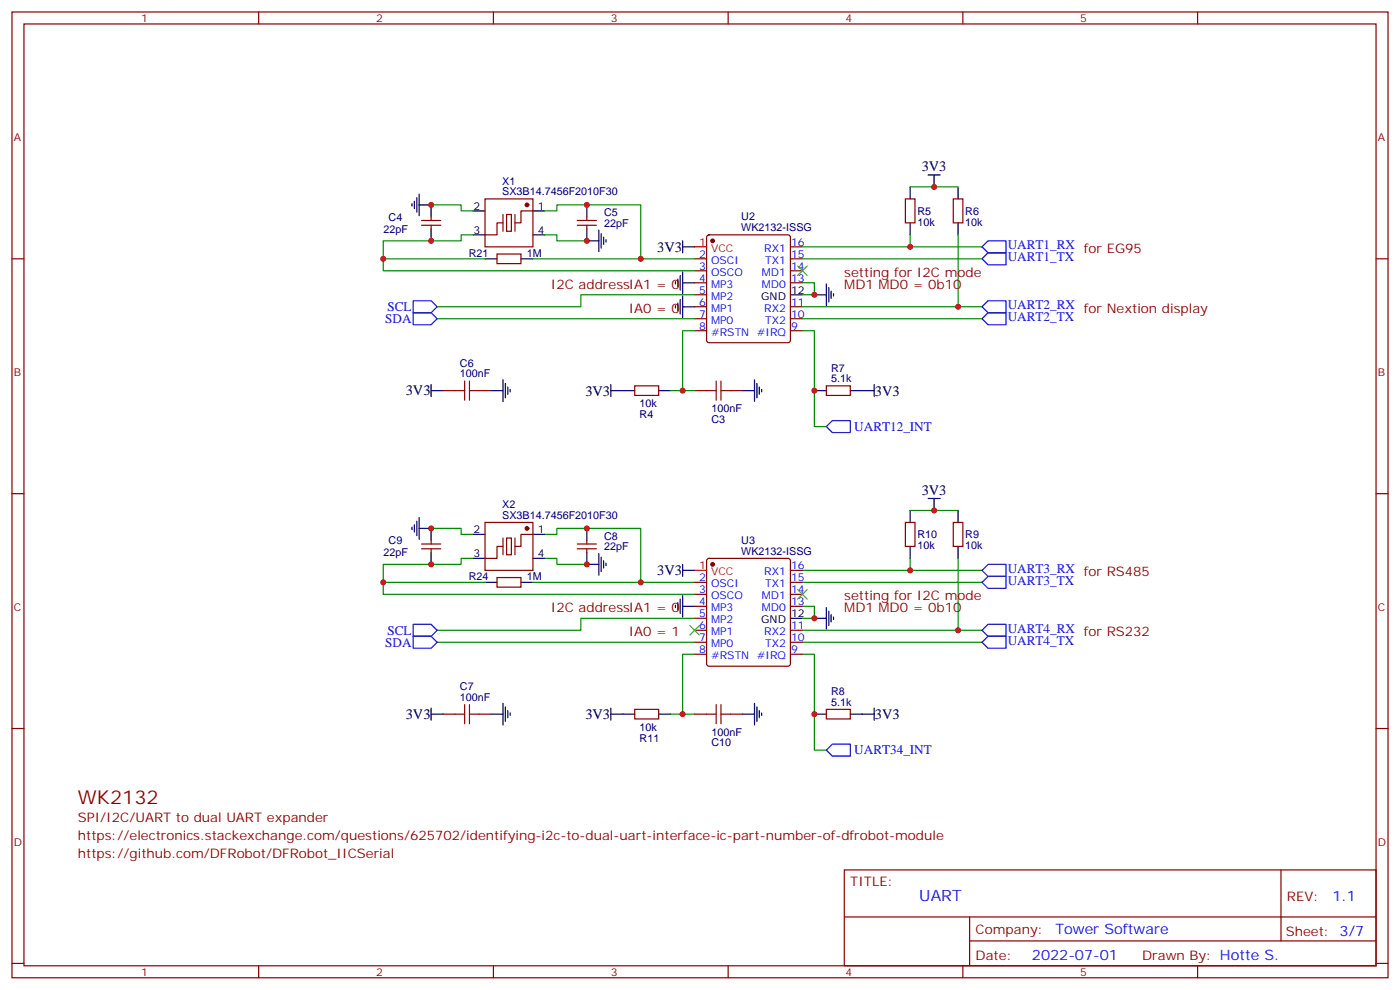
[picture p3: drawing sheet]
<svg xmlns="http://www.w3.org/2000/svg" width="412mm" height="291mm" viewBox="0 0 412 291" stroke-linecap="round" stroke-linejoin="round" font-family="sans-serif">
<g fill="none" stroke="#870000" stroke-width=".35">
<path d="M3.5 3.5h405.4v284.4h-405.4zM7.1 7.1h398.2v277.2h-398.2zM76.2 3.5v3.6M145.3 3.5v3.6M214.5 3.5v3.6M283.6 3.5v3.6M352.8 3.5v3.6M142.9 58.6h14.1v14.1h-14.1zM266.7 58.6h2.8v7h-2.8zM280.8 58.6h2.8v7h-2.8zM3.5 76.2h3.6M124.2 66.3h5.6"/>
<path d="M124.2 64.9h5.6M127 63.9v1M127 66.3v1.1M146.4 74.8h7.1v2.8h-7.1zM148.2 65.6h-1.8v3.5h-3.5M149.2 63.1h1.4v5h-1.4zM157 62.1h-3.5v3.5h-1.8M170 66.3h5.7M170 64.9h5.7M172.9 63.9v1M172.9 66.3v1.1M204.6 76.2h3.5"/>
<path d="M204.6 79.7h3.5M208.4 69.4l.4-.3h23.3l.5 .3 .2 .4v30.4l-.2 .5-.5 .2h-23.3l-.5-.2-.2-.5v-30.4zM232.8 76.2h3.6M232.8 79.7h3.6M232.8 72.7h3.6M405.3 76.2h3.6M204.6 83.3h3.5M204.6 86.8h3.5M204.6 90.3h3.5M204.6 93.8h3.5M204.6 97.4h3.5M232.8 83.3h3.6"/>
<path d="M232.8 90.3h3.6M232.8 93.8h3.6M232.8 97.4h3.6M130.5 115h3.6M141.1 115h3.5M187 113.6h7v2.8h-7zM204.6 115h3.5M215.2 115h3.5M243.4 113.6h7.1v2.8h-7.1zM3.5 145.3h3.6M127 159.1v1.1M142.9 153.8h14.1v14.1h-14.1z"/>
<path d="M149.2 158.4h1.4v4.9h-1.4zM157 157.3h-3.5v3.6h-1.8M172.9 159.1v1.1M266.7 153.8h2.8v7.1h-2.8zM280.8 153.8h2.8v7.1h-2.8zM405.3 145.3h3.6M124.2 161.6h5.6M124.2 160.2h5.6M127 161.6v1M146.4 170h7.1v2.9h-7.1zM148.2 160.9h-1.8v3.5h-3.5M170 161.6h5.7"/>
<path d="M170 160.2h5.7M172.9 161.6v1M204.6 171.4h3.5M204.6 175h3.5M204.6 178.5h3.5M208.4 164.6l.4-.2h23.3l.5 .2 .2 .5v30.3l-.2 .5-.5 .2h-23.3l-.5-.2-.2-.5v-30.3zM232.8 171.4h3.6M232.8 175h3.6M232.8 178.5h3.6M232.8 167.9h3.6M204.6 182h3.5M204.6 185.6h3.5"/>
<path d="M204.6 189.1h3.5M204.6 192.6h3.5M232.8 185.6h3.6M232.8 189.1h3.6M232.8 192.6h3.6M3.5 214.5h3.6M130.5 210.3h3.6M141.1 210.3h3.5M187 208.8h7v2.9h-7zM204.6 210.3h3.5M215.2 210.3h3.5M243.4 208.8h7.1v2.9h-7.1z"/>
<path d="M405.3 214.5h3.6M248.7 256.1h156.6v28.2h-156.6zM377.3 256.1v20.9M248.7 270h156.5M285.6 277h119.6M285.6 270v14.1M3.5 283.6h3.6M76.2 284.3v3.6M145.3 284.3v3.6M214.5 284.3v3.6M283.6 284.3v3.6M352.8 284.3v3.6"/>
<path d="M405.3 283.6h3.6"/>
</g>
<g fill="#870000" stroke="#870000" stroke-width=".35">
<circle cx="209.9" cy="70.9" r=".53"/>
<circle cx="155.2" cy="60.3" r=".53"/>
<circle cx="155.2" cy="155.6" r=".53"/>
<circle cx="209.9" cy="166.2" r=".53"/>
</g>
<path d="M204.6 72.7h3.5M204.6 167.9h3.5" fill="none" stroke="#f00" stroke-width=".35"/>
<g fill="none" stroke="#000" stroke-width=".35">
<path d="M121.4 60v.7M122.1 59.3v2.1M122.8 58.2v4.2M123.5 57.2v6.3M268.1 55v3.6M273.4 51.5h3.5M275.2 51.5v3.5M282.2 55v3.6M123.5 60.3h3.5v3.6M127 67.4v3.5M139.3 62.1h3.6M139.3 69.1h3.6"/>
<path d="M142.9 76.2h3.5M153.5 76.2h3.5M157 62.1h3.5M157 69.1h3.5M172.9 60.3v3.6M172.9 67.4v3.5h3.5M176.4 67.7v6.4M177.1 68.8v4.2M177.8 69.8v2.2M178.5 70.6v.7M201.1 70.9v3.5M201.1 72.7h3.5"/>
<path d="M268.1 65.6v3.5M282.2 65.6v3.5M199 82.9v.7M199 90v.7M199.7 82.2v2.1M199.7 89.3v2.1M200.4 81.1v4.3M200.4 88.2v4.2M201.1 83.3h3.5M201.1 80.1v6.3M201.1 87.1v6.4M201.1 90.3h3.5"/>
<path d="M232.8 86.8h3.6M239.9 86.8h3.5M243.4 83.6v6.4M244.1 84.7v4.2M244.8 85.7v2.1M245.5 86.4v.7M127 115h3.5M127 113.2v3.6M144.6 115h3.6M148.2 111.8v6.4M148.9 112.9v4.2M149.6 113.9v2.2"/>
<path d="M150.3 114.7v.7M179.9 115h7.1M179.9 113.2v3.6M194 115h3.6M218.7 115h3.5M222.2 111.8v6.4M223 112.9v4.2M223.7 113.9v2.2M224.4 114.7v.7M239.9 115h3.5M250.5 115h7M257.5 113.2v3.6"/>
<path d="M121.4 155.2v.7M122.1 154.5v2.1M122.8 153.5v4.2M123.5 155.6h3.5v3.5M123.5 152.4v6.4M139.3 157.3h3.6M157 157.3h3.5M172.9 155.6v3.5M268.1 150.3v3.5M273.4 146.8h3.5M275.2 146.8v3.5M282.2 150.3v3.5"/>
<path d="M127 162.6v3.6M139.3 164.4h3.6M142.9 171.4h3.5M153.5 171.4h3.5M157 164.4h3.5M172.9 162.6v3.6h3.5M176.4 163v6.3M177.1 164v4.3M177.8 165.1v2.1M178.5 165.8v.7M199 178.2v.7M199.7 177.4v2.2"/>
<path d="M200.4 176.4v4.2M201.1 166.2v3.5M201.1 175.3v6.4M201.1 178.5h3.5M201.1 167.9h3.5M243.4 178.9v6.3M244.1 179.9v4.2M268.1 160.9v3.5M282.2 160.9v3.5M232.8 182h3.6M239.9 182h3.5M244.8 181v2.1"/>
<path d="M245.5 181.7v.7M127 208.5v3.5M127 210.3h3.5M144.6 210.3h3.6M148.2 207.1v6.3M148.9 208.1v4.3M149.6 209.2v2.1M150.3 209.9v.7M179.9 208.5v3.5M179.9 210.3h7.1M194 210.3h3.6M218.7 210.3h3.5"/>
<path d="M222.2 207.1v6.3M223 208.1v4.3M223.7 209.2v2.1M224.4 209.9v.7M239.9 210.3h3.5M250.5 210.3h7M257.5 208.5v3.5"/>
</g>
<g fill="none" stroke="#00f" stroke-width=".35">
<path d="M289.3 76.2l1.7-1.8h5.3v3.6h-5.3zM291 70.9h5.3v3.5h-5.3l-1.7-1.7zM121.7 88.5h5.3l1.8 1.8-1.8 1.8h-5.3zM121.7 92.1h5.3l1.8 1.7-1.8 1.8h-5.3zM289.3 90.3l1.7-1.8h5.3v3.6h-5.3zM291 92.1h5.3v3.5h-5.3l-1.7-1.8zM243.4 125.6l1.8-1.8h5.3v3.6h-5.3zM289.3 171.4l1.7-1.7h5.3v3.5h-5.3zM291 166.2h5.3v3.5h-5.3l-1.7-1.8zM121.7 187.3h5.3l1.8 1.8-1.8 1.8h-5.3zM121.7 183.8h5.3l1.8 1.8-1.8 1.7h-5.3zM289.3 185.6l1.7-1.8h5.3v3.5h-5.3z"/>
<path d="M291 187.3h5.3v3.6h-5.3l-1.7-1.8zM243.4 220.8l1.8-1.7h5.3v3.5h-5.3z"/>
</g>
<g fill="none" stroke="#008700" stroke-width=".35">
<path d="M268.1 55h14.1M112.9 76.2h30M127 60.3h8.8v1.8h3.5M139.3 69.1h-3.5v1.8h-22.9v8.8h91.7M157 76.2h31.7M160.5 62.1h3.5v-1.8h24.7v15.9h15.9M160.5 69.1h3.5v1.8h8.9M236.4 72.7h52.9M236.4 76.2h52.9M268.1 69.1v3.6M282.2 69.1v21.2M128.8 93.8h75.8"/>
<path d="M204.6 86.8h-33.5v3.5h-42.3M204.6 97.4h-3.5v17.6M236.4 83.3h3.5v3.5h-3.5M236.4 97.4h3.5v28.2h3.5M236.4 93.8h52.9M236.4 90.3h52.9M197.6 115h7M127 155.6h8.8v1.7h3.5M160.5 157.3h3.5v-1.7h24.7v15.8h15.9M268.1 150.3h14.1M112.9 171.4h30M139.3 164.4h-3.5v1.8h-22.9v8.8h91.7"/>
<path d="M157 171.4h31.7M160.5 164.4h3.5v1.8h8.9M236.4 178.5h3.5v3.5h-3.5M236.4 171.4h52.9M236.4 167.9h52.9M268.1 164.4v3.5M282.2 164.4v21.2M128.8 189.1h75.8M204.6 192.6h-3.5v17.7M204.6 182h-33.5v3.6h-42.3M236.4 192.6h3.5v28.2h3.5M236.4 189.1h52.9"/>
<path d="M236.4 185.6h52.9M197.6 210.3h7"/>
</g>
<g fill="none" stroke="#a10000" stroke-width=".35">
<path d="M134.1 115h2.8M136.9 112.2v5.6M138.3 115h2.8M138.3 112.2v5.6M208.1 115h2.9M211 112.2v5.6M212.4 112.2v5.6M212.4 115h2.8M134.1 210.3h2.8M136.9 207.4v5.7M138.3 207.4v5.7M138.3 210.3h2.8"/>
<path d="M208.1 210.3h2.9M211 207.4v5.7M212.4 207.4v5.7M212.4 210.3h2.8"/>
</g>
<path d="M148.2 63.1v5M151.7 63.1v5M148.2 158.4v4.9M151.7 158.4v4.9" fill="none" stroke="#871200" stroke-width=".35"/>
<path d="M234.9 78.3l2.9 2.8M237.8 78.3l-2.9 2.8M234.9 173.6l2.9 2.8M237.8 173.6l-2.9 2.8M203.2 184.1l2.8 2.9M206 184.1l-2.8 2.9" fill="none" stroke="#3c3" stroke-width=".35"/>
<g fill="#c00">
<circle cx="268.1" cy="72.7" r=".88"/>
<circle cx="282.2" cy="90.3" r=".88"/>
<circle cx="127" cy="60.3" r=".88"/>
<circle cx="172.9" cy="70.9" r=".88"/>
<circle cx="172.9" cy="60.3" r=".88"/>
<circle cx="127" cy="70.9" r=".88"/>
<circle cx="201.1" cy="115" r=".88"/>
<circle cx="201.1" cy="210.3" r=".88"/>
<circle cx="127" cy="166.2" r=".88"/>
<circle cx="172.9" cy="155.6" r=".88"/>
<circle cx="172.9" cy="166.2" r=".88"/>
<circle cx="127" cy="155.6" r=".88"/>
<circle cx="282.2" cy="185.6" r=".88"/>
<circle cx="239.9" cy="182" r=".88"/>
<circle cx="275.2" cy="55" r=".88"/>
<circle cx="275.2" cy="150.3" r=".88"/>
<circle cx="239.9" cy="86.8" r=".88"/>
<circle cx="268.1" cy="167.9" r=".88"/>
<circle cx="112.9" cy="76.2" r=".88"/>
<circle cx="188.7" cy="76.2" r=".88"/>
<circle cx="188.7" cy="171.4" r=".88"/>
<circle cx="112.9" cy="171.4" r=".88"/>
<circle cx="239.9" cy="115" r=".88"/>
<circle cx="239.9" cy="210.3" r=".88"/>
</g>
<text font-size="5.6" fill="#800" x="22.9" y="236.7">WK2132</text>
<text font-size="4.6" fill="#00f" x="270.8" y="265.1">UART</text>
<g font-size="4.2">
<text x="271.5" y="50.4">3V3</text>
<text x="193.6" y="74.1">3V3</text>
<text x="119.5" y="116.4">3V3</text>
<text x="172.5" y="116.4">3V3</text>
<text x="257.7" y="116.4">3V3</text>
<text x="271.5" y="145.7">3V3</text>
<text x="193.6" y="169.4">3V3</text>
<text x="119.5" y="211.6">3V3</text>
<text x="172.5" y="211.7">3V3</text>
<text x="257.7" y="211.7">3V3</text>
</g>
<g font-size="4.2" fill="#00f">
<text x="392.5" y="265.4">1.1</text>
<text x="310.9" y="274.9">Tower Software</text>
<text x="304" y="282.7">2022-07-01</text>
</g>
<g font-size="3.9" fill="#00f">
<text x="296.9" y="73.4">UART1_RX</text>
<text x="296.9" y="76.9">UART1_TX</text>
<text x="113.5" y="95.1">SDA</text>
<text x="114.1" y="91.6">SCL</text>
<text x="296.9" y="91">UART2_RX</text>
<text x="296.9" y="94.6">UART2_TX</text>
<text x="251.7" y="126.8">UART12_INT</text>
<text x="296.9" y="172.2">UART3_TX</text>
<text x="296.9" y="168.7">UART3_RX</text>
<text x="113.5" y="190.4">SDA</text>
<text x="114.1" y="186.8">SCL</text>
<text x="296.9" y="189.8">UART4_TX</text>
<text x="296.9" y="186.3">UART4_RX</text>
<text x="251.7" y="222.1">UART34_INT</text>
</g>
<g font-size="3.9" fill="#800">
<text x="319.3" y="74.4">for EG95</text>
<text x="248.7" y="81.5">setting for I2C mode</text>
<text x="162.3" y="85">I2C addressIA1 = 0</text>
<text x="248.7" y="85">MD1 MD0 = 0b10</text>
<text x="185.2" y="92.1">IA0 = 0</text>
<text x="319.3" y="92.1">for Nextion display</text>
<text x="319.3" y="169.7">for RS485</text>
<text x="248.7" y="176.7">setting for I2C mode</text>
<text x="162.3" y="180.3">I2C addressIA1 = 0</text>
<text x="248.7" y="180.3">MD1 MD0 = 0b10</text>
<text x="185.2" y="187.3">IA0 = 1</text>
<text x="319.3" y="187.3">for RS232</text>
<text x="22.9" y="242">SPI/I2C/UART to dual UART expander</text>
<text x="22.9" y="247.3">https://electronics.stackexchange.com/questions/625702/identifying-i2c-to-dual-uart-interface-ic-part-number-of-dfrobot-module</text>
<text x="22.9" y="252.6">https://github.com/DFRobot/DFRobot_IICSerial</text>
<text x="250.5" y="260.7">TITLE:</text>
<text x="379.1" y="265.4">REV:</text>
<text x="287.4" y="274.9">Company:</text>
<text x="378.7" y="275.5">Sheet: 3/7</text>
<text x="287.4" y="282.6">Date:</text>
<text x="336.4" y="282.7">Drawn By: Hotte S.</text>
</g>
<g font-size="3.2" fill="#800">
<text x="41.6" y="6.5">1</text>
<text x="110.8" y="6.5">2</text>
<text x="179.9" y="6.5">3</text>
<text x="249.1" y="6.5">4</text>
<text x="318.2" y="6.5">5</text>
<text x="4.1" y="41.6">A</text>
<text x="405.9" y="41.6">A</text>
<text x="4.1" y="110.8">B</text>
<text x="405.9" y="110.8">B</text>
<text x="4.1" y="179.9">C</text>
<text x="405.9" y="179.9">C</text>
<text x="4.1" y="249.1">D</text>
<text x="405.9" y="249.1">D</text>
<text x="41.6" y="287.3">1</text>
<text x="110.8" y="287.3">2</text>
<text x="179.9" y="287.3">3</text>
<text x="249.1" y="287.3">4</text>
<text x="318.2" y="287.3">5</text>
</g>
<g font-size="3.2" fill="#000080">
<text x="147.9" y="57.5">SX3B14.7456F2010F30</text>
<text x="147.9" y="54.4">X1</text>
<text x="114.5" y="65">C4</text>
<text x="177.9" y="63.6">C5</text>
<text x="218.3" y="64.9">U2</text>
<text x="270.2" y="63.2">R5</text>
<text x="284.3" y="63.2">R6</text>
<text x="112.9" y="68.5">22pF</text>
<text x="177.9" y="66.7">22pF</text>
<text x="218.3" y="68.1">WK2132-ISSG</text>
<text x="270.2" y="66.4">10k</text>
<text x="284.3" y="66.4">10k</text>
<text x="138.1" y="75.6">R21</text>
<text x="155.2" y="75.6">1M</text>
<text x="135.5" y="108">C6</text>
<text x="135.5" y="111.1">100nF</text>
<text x="244.8" y="112.5">5.1k</text>
<text x="244.8" y="109.4">R7</text>
<text x="188.4" y="119.9">10k</text>
<text x="188.4" y="123.1">R4</text>
<text x="209.6" y="121.4">100nF</text>
<text x="209.6" y="124.5">C3</text>
<text x="147.9" y="149.6">X2</text>
<text x="147.9" y="152.8">SX3B14.7456F2010F30</text>
<text x="114.5" y="160.2">C9</text>
<text x="177.9" y="162">22pF</text>
<text x="177.9" y="158.8">C8</text>
<text x="218.3" y="160.1">U3</text>
<text x="270.2" y="161.6">10k</text>
<text x="270.2" y="158.5">R10</text>
<text x="284.3" y="161.6">10k</text>
<text x="284.3" y="158.5">R9</text>
<text x="112.9" y="163.8">22pF</text>
<text x="218.3" y="163.3">WK2132-ISSG</text>
<text x="138.1" y="170.8">R24</text>
<text x="155.2" y="170.8">1M</text>
<text x="135.5" y="203.2">C7</text>
<text x="135.5" y="206.4">100nF</text>
<text x="244.8" y="207.8">5.1k</text>
<text x="244.8" y="204.7">R8</text>
<text x="188.4" y="215.2">10k</text>
<text x="188.4" y="218.3">R11</text>
<text x="209.6" y="216.6">100nF</text>
<text x="209.6" y="219.7">C10</text>
</g>
<g font-size="3.2">
<text x="139.4" y="61.7">2</text>
<text x="158.4" y="61.7">1</text>
<text x="139.4" y="68.8">3</text>
<text x="158.4" y="68.8">4</text>
<text x="224.2" y="88.2">GND</text>
<text x="233" y="86.4">12</text>
<text x="139.4" y="157">2</text>
<text x="158.4" y="157">1</text>
<text x="139.4" y="164">3</text>
<text x="158.4" y="164">4</text>
<text x="224.2" y="183.4">GND</text>
<text x="233" y="181.7">12</text>
</g>
<g font-size="3.2" fill="#f00">
<text x="205.9" y="72.3">1</text>
<text x="209.4" y="74.1">VCC</text>
<text x="205.9" y="167.6">1</text>
<text x="209.4" y="169.3">VCC</text>
</g>
<g font-size="3.2" fill="#00f">
<text x="205.9" y="75.8">2</text>
<text x="209.4" y="77.6">OSCI</text>
<text x="225.1" y="74.1">RX1</text>
<text x="225.4" y="77.6">TX1</text>
<text x="233" y="75.8">15</text>
<text x="233" y="72.3">16</text>
<text x="205.9" y="79.4">3</text>
<text x="205.9" y="82.9">4</text>
<text x="209.4" y="81.1">OSCO</text>
<text x="224.4" y="81.1">MD1</text>
<text x="233" y="82.9">13</text>
<text x="233" y="79.4">14</text>
<text x="205.9" y="86.4">5</text>
<text x="205.9" y="90">6</text>
<text x="209.4" y="84.7">MP3</text>
<text x="209.4" y="88.2">MP2</text>
<text x="224.4" y="84.7">MD0</text>
<text x="233" y="90">11</text>
<text x="205.9" y="93.5">7</text>
<text x="209.4" y="91.7">MP1</text>
<text x="209.4" y="95.2">MP0</text>
<text x="225.1" y="91.7">RX2</text>
<text x="225.4" y="95.2">TX2</text>
<text x="233" y="93.5">10</text>
<text x="205.9" y="97">8</text>
<text x="209.4" y="98.8">#RSTN #IRQ</text>
<text x="233" y="97">9</text>
<text x="233" y="167.6">16</text>
<text x="205.9" y="171.1">2</text>
<text x="209.4" y="172.9">OSCI</text>
<text x="225.1" y="169.3">RX1</text>
<text x="225.4" y="172.9">TX1</text>
<text x="233" y="171.1">15</text>
<text x="205.9" y="174.6">3</text>
<text x="205.9" y="178.2">4</text>
<text x="209.4" y="176.4">OSCO</text>
<text x="209.4" y="179.9">MP3</text>
<text x="224.4" y="179.9">MD0</text>
<text x="224.4" y="176.4">MD1</text>
<text x="233" y="178.2">13</text>
<text x="233" y="174.6">14</text>
<text x="205.9" y="181.7">5</text>
<text x="205.9" y="185.2">6</text>
<text x="209.4" y="183.4">MP2</text>
<text x="233" y="185.2">11</text>
<text x="205.9" y="188.7">7</text>
<text x="209.4" y="187">MP1</text>
<text x="209.4" y="190.5">MP0</text>
<text x="225.1" y="187">RX2</text>
<text x="225.4" y="190.5">TX2</text>
<text x="233" y="188.7">10</text>
<text x="205.9" y="192.3">8</text>
<text x="209.4" y="194">#RSTN #IRQ</text>
<text x="233" y="192.3">9</text>
</g>
</svg>
